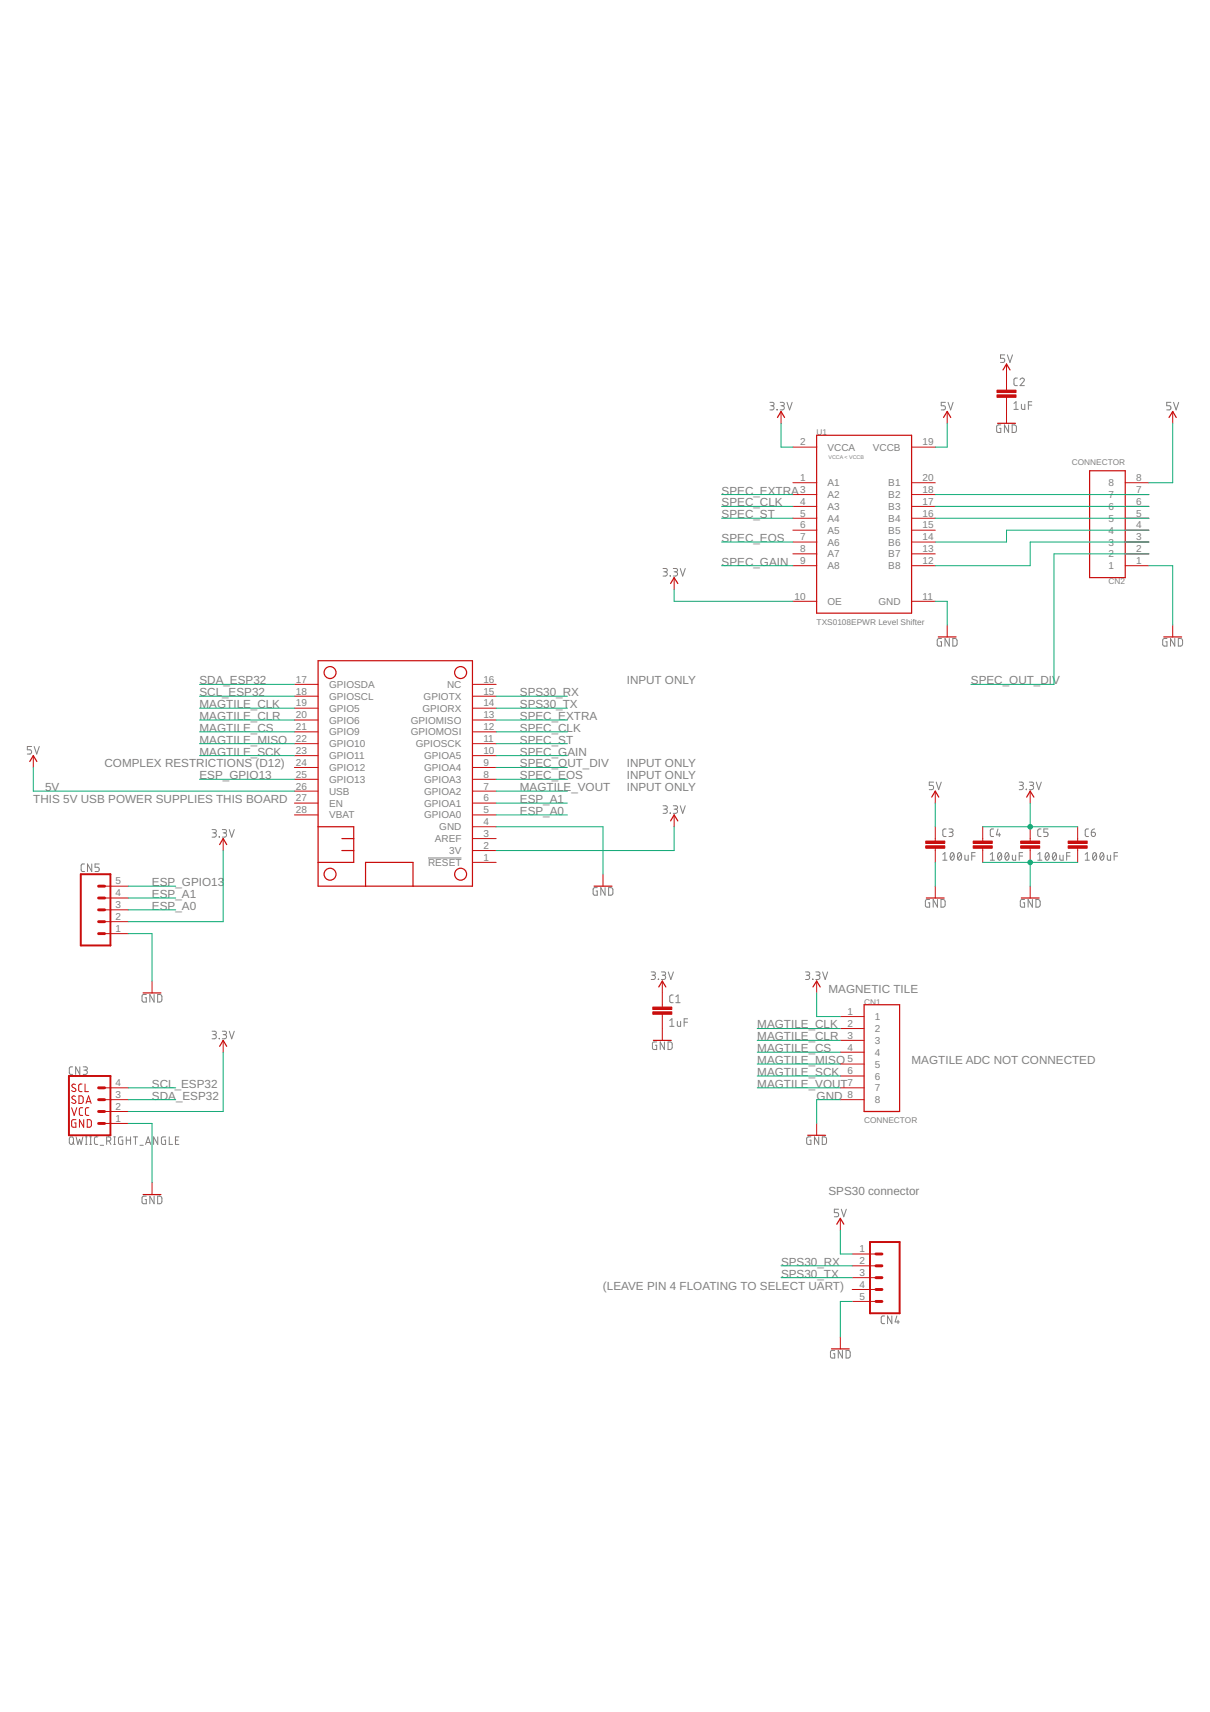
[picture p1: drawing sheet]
<svg xmlns="http://www.w3.org/2000/svg" width="210mm" height="297mm" viewBox="0 0 210 297" stroke-linecap="round" stroke-linejoin="round" font-family="sans-serif">
<g fill="none" stroke="#808080" stroke-width=".17">
<path d="M133.6 69.8h.4l.3 .2-.2 .4h-.4M133.9 70.4a.36 .36 0 0 1 .4 .4 .36 .36 0 0 1-.4 .3h-.3M134.8 71.1h.1zM135.3 69.8h.5l.3 .2-.1 .3-.5 .1M135.7 70.4a.36 .36 0 0 1 .4 .4 .36 .36 0 0 1-.4 .3h-.4M136.5 69.8l.5 1.3 .4-1.3M164 69.8h-.7v.6h.4a.37 .37 0 0 1 .3 .4 .37 .37 0 0 1-.3 .3h-.4M164.5 69.8l.4 1.3 .4-1.3M173.6 73.7h-.4l-.3 .2v.8l.2 .3h.5v-.7h-.2M174.3 61.6h-.7v.6h.4a.37 .37 0 0 1 .3 .3 .37 .37 0 0 1-.3 .4h-.4M174.8 61.6l.4 1.3 .4-1.3M175 73.7v1.3l-.8-1.3v1.3"/>
<path d="M175.6 73.7h.5l.2 .3v.8l-.2 .2h-.5zM175.9 71h.7M175.9 70l.4-.3v1.3M176.5 65.6h-.5l-.1 .3v.8l.2 .2h.4M177 65.9a.36 .36 0 0 1 .5-.3 .36 .36 0 0 1 .1 .6l-.6 .7h.7M177.2 70.1v.7l.2 .2h.4v-.9M178.4 70.3h.6M179 69.7h-.6v1.3M203.1 69.8h-.7v.6h.4a.37 .37 0 0 1 .3 .4 .37 .37 0 0 1-.3 .3h-.4M203.6 69.8l.4 1.3 .5-1.3M115 98.6l.6 .1 .2 .2-.2 .3h-.4M115.4 99.2a.37 .37 0 0 1 .4 .4 .37 .37 0 0 1-.4 .3h-.4"/>
<path d="M116.2 99.9h.1zM116.8 98.6l.6 .1 .1 .2-.1 .3h-.5M117.2 99.2a.37 .37 0 0 1 .3 .4 .37 .37 0 0 1-.3 .3h-.4M118 98.6l.4 1.3 .5-1.3M163.3 110.8h-.4l-.3 .1v.9l.2 .3h.5v-.7h-.2M164.7 110.8v1.3l-.8-1.3v1.3M165.3 110.8h.5l.2 .2v.7l-.2 .4h-.5zM202.4 110.8h-.4l-.3 .1v.9l.2 .3h.5v-.7h-.2M203.8 110.8v1.3l-.7-1.3v1.3M204.4 110.8h.5l.2 .2v.7l-.2 .4h-.5zM5.5 129.5h-.8v.6h.5a.38 .38 0 0 1 .3 .4 .38 .38 0 0 1-.3 .3h-.5M5.9 129.5l.5 1.3 .4-1.3"/>
<path d="M115 139.8h.6l.2 .2-.1 .3-.5 .1M116.8 139.8h.6l.1 .2v.3l-.6 .1M118 139.8l.4 1.3 .5-1.3M161.9 135.7h-.7v.6h.4a.38 .38 0 0 1 .4 .3 .38 .38 0 0 1-.4 .4h-.4M162.4 135.7l.4 1.3 .5-1.3M176.8 135.7h.6l.1 .2-.1 .3-.5 .1M177.2 136.3a.37 .37 0 0 1 .3 .3 .37 .37 0 0 1-.3 .4h-.4M178 136.9l.1 .1zM178.6 135.7h.5l.2 .2-.2 .3-.4 .1M178.9 136.3a.37 .37 0 0 1 .4 .3 .37 .37 0 0 1-.4 .4h-.3M179.8 135.7l.4 1.3 .4-1.3M14.7 149.9h-.5l-.1 .3v.8l.1 .2h.5"/>
<path d="M15.9 149.9v1.3l-.7-1.3v1.3M17.2 149.9h-.7v.6h.4a.38 .38 0 0 1 .3 .3 .38 .38 0 0 1-.3 .4h-.4M36.8 143.9l.6 .1 .1 .1-.1 .4h-.5M37.2 144.5a.37 .37 0 0 1 .3 .4 .37 .37 0 0 1-.3 .3h-.4M38 145.2h.1zM38.6 143.9l.5 .1 .2 .1-.2 .4h-.4M38.9 144.5a.37 .37 0 0 1 .4 .4 .37 .37 0 0 1-.4 .3h-.3M39.8 143.9l.4 1.3 .4-1.3M74.3 148.9h5.8M103.6 154h-.4l-.3 .2v.8l.2 .3h.5v-.7h-.2M105 154v1.3l-.8-1.3v1.3M105.6 154h.5l.2 .2v.9l-.2 .2h-.5z"/>
<path d="M115.4 140.4a.36 .36 0 0 1 .4 .4 .36 .36 0 0 1-.4 .3h-.4M116.2 141.1h.1zM117.2 140.4a.36 .36 0 0 1 .3 .4 .36 .36 0 0 1-.3 .3h-.4M161.3 156.1h-.5l-.2 .1-.1 .9 .2 .3h.6v-.7h-.3M162.6 156.1v1.3l-.7-1.3v1.3M163.2 156.1h.5l.2 .2v.9l-.2 .2h-.5zM163.6 148.2l.3-.3v1.3M163.6 149.2h.7M164.1 143.8l-.4 .1-.1 .2v.8l.1 .2h.4M164.6 143.8h.6l.1 .2-.1 .4h-.5M165 148l.2-.1a.78 .78 0 0 1 0 1.3 .83 .83 0 0 1-.2-1.2zM165 144.4a.37 .37 0 0 1 .3 .4 .37 .37 0 0 1-.3 .3h-.4"/>
<path d="M165.5 148.2l-.6 .8M166.2 148l.3-.1a.78 .78 0 0 1 0 1.3 .83 .83 0 0 1-.3-1.2zM166.7 148.2l-.5 .8M167.4 148.4v.7l.2 .1h.4v-.8M168.6 148.5h.6M169.2 147.9h-.6v1.3M171.8 149.2h.7M171.8 148.2l.3-.3v1.3M172.4 143.8l-.5 .1-.1 .2v.8l.2 .2h.4M173.1 143.8l-.3 1h.8M173.2 148l.2-.1a.78 .78 0 0 1 0 1.3 .83 .83 0 0 1-.2-1.2zM173.4 144.5v.6"/>
<path d="M173.7 148.2l-.6 .8M174.5 148l.2-.1a.78 .78 0 0 1 0 1.3 .83 .83 0 0 1-.2-1.2zM175 148.2l-.6 .8M175.6 148.4v.7l.2 .1h.4v-.8M176.8 148.5h.6M177.4 147.9h-.6v1.3M177.7 156.1h-.4l-.3 .1v.9l.2 .3h.5v-.7h-.2M179.1 156.1v1.3l-.7-1.3v1.3M179.7 156.1h.5l.2 .2v.7l-.2 .4h-.5zM180 149.2h.7M180 148.2l.4-.3v1.3M180.6 143.8l-.4 .1-.2 .2v.8l.2 .2h.4"/>
<path d="M181.4 148l.3-.1a.78 .78 0 0 1 0 1.3 .83 .83 0 0 1-.3-1.2zM181.8 143.8h-.7v.6h.4a.38 .38 0 0 1 .3 .4 .38 .38 0 0 1-.3 .3h-.4M181.9 148.2l-.5 .8M182.7 148l.2-.1a.78 .78 0 0 1 0 1.3 .83 .83 0 0 1-.2-1.2zM183.2 148.2l-.6 .8M183.9 148.4v.7l.2 .1h.3v-.8M185 148.5h.6M185.6 147.9h-.6v1.3M188.3 149.2h.7M188.3 148.2l.3-.3v1.3M188.8 143.8l-.4 .1-.1 .2v.8l.1 .2h.4M189.3 144.4h.5a.37 .37 0 0 1 .2 .4 .37 .37 0 0 1-.3 .3 .37 .37 0 0 1-.4-.3z"/>
<path d="M189.7 148l.2-.1a.78 .78 0 0 1 0 1.3 .83 .83 0 0 1-.2-1.2zM189.9 143.8l-.4 .1-.2 .5M190.2 148.2l-.6 .8M190.9 148l.3-.1a.78 .78 0 0 1 0 1.3 .83 .83 0 0 1-.3-1.2zM191.5 148.2l-.6 .8M192.1 148.4v.7l.2 .1h.4v-.8M193.3 148.5h.6M193.9 147.9h-.6v1.3M25.4 172.6l-.7 .1-.1 .9 .2 .2 .6 .1v-.8h-.2M26.7 172.6v1.3l-.7-1.3v1.3M27.3 172.6h.6l.1 .2 .1 .7-.2 .3-.6 .1zM36.8 178.9h.6l.1 .3-.1 .3h-.5"/>
<path d="M37.2 179.5a.36 .36 0 0 1 .3 .4 .36 .36 0 0 1-.3 .3h-.4M38.6 178.9h.5l.2 .3-.2 .3h-.4M38.9 179.5a.36 .36 0 0 1 .4 .4 .36 .36 0 0 1-.4 .3h-.3M39.8 178.9l.4 1.3 .4-1.3M113 168.6l.5 .1 .2 .1-.2 .4h-.4M113.3 169.2a.37 .37 0 0 1 .4 .4 .37 .37 0 0 1-.4 .3h-.3M114.2 169.9h.1zM114.7 168.6l.6 .1 .2 .1-.2 .4h-.4M115.1 169.2a.37 .37 0 0 1 .4 .4 .37 .37 0 0 1-.4 .3h-.4M115.9 168.6l.5 1.3 .4-1.3M116.2 177.1l.4-.3v1.3M116.2 178.1h.7"/>
<path d="M116.8 172.6l-.5 .1-.1 .2v.9l.2 .1 .4 .1M117.2 174h.8M117.2 172.9l.4-.3v1.4M117.5 177.2v.8l.2 .1h.4v-.9M118.7 177.4h.6M119.3 176.8h-.6v1.3M139.7 168.6l.6 .1 .2 .1-.2 .4h-.4M140.1 169.2a.37 .37 0 0 1 .4 .4 .37 .37 0 0 1-.4 .3h-.4M140.9 169.9h.1zM141.5 168.6l.6 .1 .1 .1-.1 .4h-.5M141.9 169.2a.37 .37 0 0 1 .3 .4 .37 .37 0 0 1-.3 .3h-.4M142.7 168.6l.5 1.3 .4-1.3"/>
<path d="M12.1 197.4l.4-.1 .2 .2v.7a.36 .36 0 0 1-.3 .4 .36 .36 0 0 1-.4-.4zM12.6 185.1h-.4l-.2 .3v.8l.2 .2h.4M12.6 198.3l.3 .3M13.2 197.3l.3 1.3 .3-.9 .3 .9 .3-1.3M13.8 185.1v1.3l-.7-1.3v1.3M14.4 185.1h.6l.2 .2-.2 .4h-.4M14.8 185.7a.37 .37 0 0 1 .4 .3 .37 .37 0 0 1-.4 .4h-.4M14.8 198.6h.3M14.8 197.3h.3M15 197.3v1.3M15.6 198.6h.3M15.6 197.3h.3"/>
<path d="M15.7 197.3v1.3M17 197.3h-.5l-.1 .2v.9l.2 .1 .4 .1M17.4 198.7h.6M18.5 198h.4a.36 .36 0 0 0 .3-.4 .36 .36 0 0 0-.3-.3h-.4v1.3M18.9 198l.3 .6M19.7 198.6h.3M19.7 197.3h.3M19.9 197.3v1.3M21.3 197.3h-.5l-.2 .1v.9l.1 .2 .6 .1v-.8h-.2M21.9 197.8h.7M21.9 197.3v1.3M22.6 197.3v1.3"/>
<path d="M23.1 197.3h.8M23.5 197.3v1.3M24.3 198.7h.5M25.3 198.6l.4-1.3 .4 1.3M25.4 198.2h.6M27.4 197.3v1.3l-.8-1.3v1.3M28.7 197.3h-.4l-.3 .1v.9l.2 .2 .5 .1v-.8h-.2M29.4 197.3v1.3h.5M30.4 197.8h.5M31 197.3h-.6v1.3h.6M38 180.2h.1zM113.9 180.8l-.7 .1v.9l.1 .3h.6v-.7h-.2"/>
<path d="M115.3 180.8v1.3l-.8-1.3v1.3M115.9 180.8h.5l.2 .2v.9l-.2 .2h-.5zM140.7 197.3h-.5l-.2 .1-.1 .9 .2 .2 .6 .1v-.8h-.2M142 197.3v1.3l-.7-1.3v1.3M142.6 197.3h.6l.1 .2 .1 .7-.2 .3-.6 .1zM25.4 207.5h-.5l-.2 .2-.1 .9 .2 .2 .6 .1v-.8h-.2M26.7 207.5v1.4l-.7-1.4v1.4M27.3 207.5l.6 .1 .1 .2 .1 .7-.2 .3-.6 .1zM145.5 209.8h-.8v.6h.5a.36 .36 0 0 1 .3 .4 .36 .36 0 0 1-.3 .3h-.5M145.9 209.8l.5 1.3 .4-1.3M144.8 234.3h-.4l-.3 .1v.9l.1 .3h.6v-.7h-.2M146.1 234.3v1.3l-.7-1.3v1.3"/>
<path d="M146.8 234.3h.5l.2 .2v.9l-.2 .2h-.5zM153.5 228.3l-.5 .1-.1 .2v.9l.2 .1 .4 .1M154.7 228.3v1.4l-.7-1.4v1.4M155.6 228.3l-.3 1.1h.7M155.8 229.1v.6"/>
</g>
<g fill="none" stroke="#c90d0c" stroke-width=".17">
<path d="M135.5 71.4v2M137.5 77.6h4.2M158.1 77.6h4.1M164.3 71.4v2M174.6 63.2v4.5M174.6 68.9v4.5M203.4 71.4v2M137.5 83.8h4.2M137.5 85.8h4.2M137.5 87.9h4.2M137.5 89.9h4.2M137.5 92h4.2"/>
<path d="M137.5 94h4.2M137.5 96.1h4.2M137.5 98.1h4.2M158.1 83.8h4.1M158.1 85.8h4.1M158.1 87.9h4.1M158.1 89.9h4.1M158.1 92h4.1M158.1 94h4.1M158.1 96.1h4.1M158.1 98.1h4.1M195.2 83.8h4.1"/>
<path d="M195.2 85.8h4.1M195.2 87.9h4.1M195.2 89.9h4.1M195.2 92h4.1M195.2 94h4.1M195.2 96.1h4.1M195.2 98.1h4.1M51.1 118.7h4.1M82 118.7h4.1M116.9 100.2v2.1M137.5 104.3h4.2M158.1 104.3h4.1"/>
<path d="M164.3 108.5v2M203.4 108.5v2M5.8 131.1v2.1M51.1 139.3h4.1M51.1 137.3h4.1M51.1 135.2h4.1M51.1 133.2h4.1M51.1 131.1h4.1M51.1 129h4.1M51.1 127h4.1M51.1 124.9h4.1M51.1 122.9h4.1"/>
<path d="M51.1 120.8h4.1M82 139.3h4.1M82 137.3h4.1M82 135.2h4.1M82 133.2h4.1M82 131.1h4.1M82 129h4.1M82 127h4.1M82 124.9h4.1M82 122.9h4.1M82 120.8h4.1M162.2 137.3v2"/>
<path d="M178.7 137.3v2M18.1 159.9h4.1M18.1 157.9h4.1M18.1 155.8h4.1M18.1 153.8h4.1M38.7 145.5v2.1M51.1 141.4h4.1M82 149.6h4.1M82 147.6h4.1M82 145.5h4.1M82 143.4h4.1M82 141.4h4.1"/>
<path d="M104.6 151.7v2.1M116.9 141.4v2M162.2 143.4v2.5M162.2 147.2v2.4M162.2 153.8v2M170.5 143.4v2.5M170.5 147.2v2.4M178.7 143.4v2.5M178.7 147.2v2.4M178.7 153.8v2M186.9 143.4v2.5M186.9 147.2v2.4"/>
<path d="M18.1 162h4.1M26.4 170.2v2.1M114.9 170.2v4.6M114.9 176v4.5M141.7 170.2v2.1M145.8 176.4h4.1M145.8 178.5h4.1M12.4 192.2l.5 1.3 .4-1.3M13.1 190.2h-.2a.31 .31 0 0 0-.4 .1 .31 .31 0 0 0 .1 .4l.4 .2a.33 .33 0 0 1 .1 .5 .33 .33 0 0 1-.5 0l-.2-.1M13.1 188.2l-.2-.1a.31 .31 0 0 0-.4 .1 .31 .31 0 0 0 .1 .4l.4 .2a.33 .33 0 0 1 .1 .5 .33 .33 0 0 1-.5 0l-.2-.1M13.2 194.3h-.6l-.1 .1-.1 .9 .2 .3h.6v-.8h-.3M13.7 190.1l.5 .1 .2 .2v.7l-.2 .3-.5 .1z"/>
<path d="M14.2 188.1h-.4l-.1 .3v.8l.1 .2h.4M14.4 192.2h-.5l-.1 .3v.8l.1 .2h.5M14.5 194.3v1.3l-.7-1.3v1.3M14.8 188.1v1.3h.5M14.9 191.5l.5-1.4 .4 1.4M15 191.1h.7M15.1 194.3h.5l.2 .2v.8l-.2 .3h-.5zM15.4 192.2h-.4l-.2 .3v.8l.2 .2h.4M18.1 188.7h4.1M18.1 190.8h4.1M18.1 194.9h4.1M18.1 192.8h4.1"/>
<path d="M38.7 180.5v2.1M141.7 194.9v2.1M145.8 180.5h4.1M145.8 182.6h4.1M145.8 184.6h4.1M145.8 186.7h4.1M145.8 188.7h4.1M145.8 190.8h4.1M26.4 205.2v2.1M145.8 211.4v2M147.8 217.6h4.2M147.8 219.6h4.2"/>
<path d="M145.8 232v2M147.8 221.7h4.2M147.8 223.7h4.2M147.8 225.8h4.2"/>
</g>
<g fill="none" stroke="#c90d0c" stroke-width=".21">
<path d="M134.9 72.4l.6-1 .6 1M141.7 75.5h16.4v30.9h-16.4zM163.7 72.4l.6-1 .6 1M173.1 73.4h3M174 64.2l.6-1 .6 1M202.8 72.4l.6-1 .6 1M189 81.7h6.2v18.5h-6.2zM55.2 114.6h26.8v39.2h-26.8zM116.3 101.2l.6-1 .7 1M162.8 110.5h3M201.9 110.5h3.1M5.2 132.1l.6-1 .6 1"/>
<path d="M161.6 138.3l.6-1 .7 1M178.1 138.3l.6-1 .6 1M38.1 146.5l.6-1 .6 1M55.2 143.4h6.2v6.2h-6.2M59.3 147.6h2.1M59.3 145.5h2.1M63.4 153.8v-4.2h8.2v4.2M103.1 153.8h3.1M116.3 142.4l.6-1 .7 1M160.7 155.8h3.1M177.2 155.8h3.1M24.8 172.3h3.1"/>
<path d="M114.3 171.2l.6-1 .6 1M141 171.2l.7-1 .6 1M149.9 174.3h6.2v18.5h-6.2zM38.1 181.5l.6-1 .6 1M113.3 180.5h3.1M140.1 197h3.1M24.8 207.3h3.1M145.2 212.4l.6-1 .6 1M144.2 234h3.1"/>
<circle cx="57.3" cy="116.7" r="1.04"/>
<circle cx="79.9" cy="116.7" r="1.04"/>
<circle cx="57.3" cy="151.7" r="1.04"/>
<circle cx="79.9" cy="151.7" r="1.04"/>
</g>
<path d="M14 151.7h5.2v12.3h-5.2zM12 186.7h7.2v10.3h-7.2zM150.9 215.5h5.2v12.4h-5.2z" fill="none" stroke="#c90d0c" stroke-width=".34"/>
<g fill="none" stroke="#c90d0c" stroke-width=".51">
<path d="M17.1 157.9h1M17.1 159.9h1M17.1 153.8h1M17.1 155.8h1M17.1 162h1M17.1 190.8h1M17.1 192.8h1M17.1 194.9h1M17.1 188.7h1M152 219.6h1M152 217.6h1M152 221.7h1"/>
<path d="M152 225.8h1M152 223.7h1"/>
</g>
<g fill="#c90d0c" stroke="#c90d0c" stroke-width=".17">
<path d="M160.6 146.7h3.3v.5h-3.3z"/>
<path d="M160.6 145.9h3.3v.4h-3.3z"/>
<path d="M168.8 146.7h3.3v.5h-3.3z"/>
<path d="M168.8 145.9h3.3v.4h-3.3z"/>
<path d="M177.1 146.7h3.3v.5h-3.3z"/>
<path d="M177.1 145.9h3.3v.4h-3.3z"/>
<path d="M185.3 146.7h3.3v.5h-3.3z"/>
<path d="M185.3 145.9h3.3v.4h-3.3z"/>
<path d="M173 68.5h3.3v.4h-3.3z"/>
<path d="M173 67.7h3.3v.4h-3.3z"/>
<path d="M113.2 175.6h3.3v.4h-3.3z"/>
<path d="M113.2 174.7h3.3v.5h-3.3z"/>
</g>
<g fill="none" stroke="#0dab76" stroke-width=".17">
<path d="M135.5 73.4v4.2h2M164.3 73.4v4.2h-2.1M203.4 73.4v10.4h-4.1M125.2 98.1h12.3M125.2 87.9h12.3M125.2 89.9h12.3M125.2 94h12.3M125.2 85.8h12.3M162.2 87.9h37.1M162.2 89.9h37.1M162.2 85.8h37.1M199.3 98.1h4.1v10.4"/>
<path d="M199.3 94h-20.6v4.1h-16.5M199.3 92h-24.7v2h-12.4M199.3 96.1h-16.5v22.6h-14.4M34.6 118.7h16.5M116.9 102.3v2h20.6M162.2 104.3h2.1v4.2M5.8 133.2v4.1h45.3M34.6 120.8h16.5M34.6 122.9h16.5M34.6 127h16.5M34.6 129h16.5M34.6 135.2h16.5"/>
<path d="M34.6 131.1h16.5M34.6 124.9h16.5M86.1 137.3h12.3M86.1 120.8h12.3M86.1 122.9h12.3M86.1 127h12.3M86.1 129h12.3M86.1 135.2h12.3M86.1 131.1h12.3M86.1 124.9h12.3M86.1 133.2h12.3M86.1 139.3h12.3"/>
<path d="M162.2 139.3v4.1M178.7 139.3v4.1M22.2 153.8h8.3M22.2 155.8h8.3M22.2 157.9h8.3M38.7 147.6v12.3h-16.5M86.1 143.4h18.5v8.3M86.1 141.4h12.3M116.9 143.4v4.2h-30.8M162.2 149.6v4.2M170.5 143.4h16.4M170.5 149.6h16.4"/>
<path d="M178.7 149.6v4.2M22.2 162h4.2v8.2M131.4 178.5h14.4M141.7 172.3v4.1h4.1M22.2 190.8h8.3M22.2 194.9h4.2v10.3M22.2 188.7h8.3M38.7 182.6v10.2h-16.5M131.4 180.5h14.4M131.4 188.7h14.4M131.4 182.6h14.4M131.4 184.6h14.4"/>
<path d="M131.4 186.7h14.4M145.8 190.8h-4.1v4.1M135.5 219.6h12.3M145.8 213.4v4.2h2M135.5 221.7h12.3M147.8 225.8h-2v6.2"/>
</g>
<g fill="#0dab76" stroke="#0dab76" stroke-width=".17">
<circle cx="178.7" cy="149.6" r=".4"/>
<circle cx="178.7" cy="143.4" r=".4"/>
</g>
<g font-size="2" fill="#808080">
<text x="125.2" y="87.9">SPEC_CLK</text>
<text x="125.2" y="89.9">SPEC_ST</text>
<text x="125.2" y="85.8">SPEC_EXTRA</text>
<text x="125.2" y="94">SPEC_EOS</text>
<text x="125.2" y="98.2">SPEC_GAIN</text>
<text x="34.6" y="118.7">SDA_ESP32</text>
<text x="108.7" y="118.7">INPUT ONLY</text>
<text x="168.4" y="118.7">SPEC_OUT_DIV</text>
<text x="34.6" y="122.9">MAGTILE_CLK</text>
<text x="34.6" y="124.9">MAGTILE_CLR</text>
<text x="34.6" y="120.8">SCL_ESP32</text>
<text x="90.2" y="120.8">SPS30_RX</text>
<text x="90.2" y="122.9">SPS30_TX</text>
<text x="90.2" y="124.9">SPEC_EXTRA</text>
<text x="34.6" y="127">MAGTILE_CS</text>
<text x="34.6" y="129">MAGTILE_MISO</text>
<text x="34.6" y="131.1">MAGTILE_SCK</text>
<text x="90.2" y="127">SPEC_CLK</text>
<text x="90.2" y="129">SPEC_ST</text>
<text x="90.2" y="131.1">SPEC_GAIN</text>
<text x="7.8" y="137.3">5V</text>
<text x="18.1" y="133.2">COMPLEX RESTRICTIONS (D12)</text>
<text x="34.6" y="135.2">ESP_GPIO13</text>
<text x="90.2" y="135.2">SPEC_EOS</text>
<text x="90.2" y="137.3">MAGTILE_VOUT</text>
<text x="90.2" y="133.2">SPEC_OUT_DIV</text>
<text x="108.7" y="137.3">INPUT ONLY</text>
<text x="108.7" y="135.2">INPUT ONLY</text>
<text x="108.7" y="133.2">INPUT ONLY</text>
<text x="5.8" y="139.3">THIS 5V USB POWER SUPPLIES THIS BOARD</text>
<text x="90.2" y="139.3">ESP_A1</text>
<text x="90.2" y="141.4">ESP_A0</text>
<text x="26.4" y="153.7">ESP_GPIO13</text>
<text x="26.4" y="155.8">ESP_A1</text>
<text x="26.4" y="157.9">ESP_A0</text>
<text x="143.7" y="172.3">MAGNETIC TILE</text>
<text x="131.4" y="178.4">MAGTILE_CLK</text>
<text x="131.4" y="180.5">MAGTILE_CLR</text>
<text x="131.4" y="182.6">MAGTILE_CS</text>
<text x="131.4" y="184.6">MAGTILE_MISO</text>
<text x="158.1" y="184.6">MAGTILE ADC NOT CONNECTED</text>
<text x="26.4" y="190.8">SDA_ESP32</text>
<text x="26.4" y="188.7">SCL_ESP32</text>
<text x="131.4" y="188.7">MAGTILE_VOUT</text>
<text x="131.4" y="186.7">MAGTILE_SCK</text>
<text x="141.7" y="190.8">GND</text>
<text x="143.7" y="207.3">SPS30 connector</text>
<text x="135.5" y="219.6">SPS30_RX</text>
<text x="135.5" y="221.7">SPS30_TX</text>
<text x="104.6" y="223.7">(LEAVE PIN 4 FLOATING TO SELECT UART)</text>
</g>
<g font-size="1.7" fill="#808080">
<text x="138.8" y="77.3">2</text>
<text x="160" y="77.3">19</text>
<text x="138.8" y="83.5">1</text>
<text x="143.6" y="78.2">VCCA</text>
<text x="151.4" y="78.2">VCCB</text>
<text x="160" y="83.5">20</text>
<text x="197.1" y="83.5">8</text>
<text x="138.8" y="85.5">3</text>
<text x="138.8" y="87.6">4</text>
<text x="138.8" y="89.6">5</text>
<text x="143.6" y="84.4">A1</text>
<text x="143.6" y="86.4">A2</text>
<text x="143.6" y="88.5">A3</text>
<text x="154.1" y="84.4">B1</text>
<text x="154.1" y="86.4">B2</text>
<text x="154.1" y="88.5">B3</text>
<text x="160" y="85.5">18</text>
<text x="160" y="87.6">17</text>
<text x="160" y="89.6">16</text>
<text x="192.3" y="88.5">6</text>
<text x="192.3" y="86.4">7</text>
<text x="192.3" y="84.4">8</text>
<text x="197.1" y="89.6">5</text>
<text x="197.1" y="87.6">6</text>
<text x="197.1" y="85.5">7</text>
<text x="138.8" y="91.7">6</text>
<text x="138.8" y="93.8">7</text>
<text x="138.8" y="95.8">8</text>
<text x="143.6" y="90.5">A4</text>
<text x="143.6" y="92.6">A5</text>
<text x="143.6" y="94.7">A6</text>
<text x="154.1" y="90.5">B4</text>
<text x="154.1" y="92.6">B5</text>
<text x="154.1" y="94.7">B6</text>
<text x="160" y="91.7">15</text>
<text x="160" y="93.8">14</text>
<text x="160" y="95.8">13</text>
<text x="192.3" y="94.7">3</text>
<text x="192.3" y="92.6">4</text>
<text x="192.3" y="90.5">5</text>
<text x="197.1" y="95.8">2</text>
<text x="197.1" y="93.8">3</text>
<text x="197.1" y="91.7">4</text>
<text x="138.8" y="97.9">9</text>
<text x="143.6" y="96.7">A7</text>
<text x="143.6" y="98.8">A8</text>
<text x="154.1" y="96.7">B7</text>
<text x="154.1" y="98.8">B8</text>
<text x="160" y="97.9">12</text>
<text x="192.3" y="98.8">1</text>
<text x="192.3" y="96.7">2</text>
<text x="197.1" y="97.9">1</text>
<text x="137.8" y="104">10</text>
<text x="143.6" y="105">OE</text>
<text x="152.4" y="104.9">GND</text>
<text x="160" y="104">11</text>
<text x="51.3" y="118.5">17</text>
<text x="57.1" y="119.4">GPIOSDA</text>
<text x="77.6" y="119.4">NC</text>
<text x="83.8" y="118.5">16</text>
<text x="51.3" y="120.5">18</text>
<text x="51.3" y="122.6">19</text>
<text x="51.3" y="124.6">20</text>
<text x="57.1" y="121.4">GPIOSCL</text>
<text x="57.1" y="123.5">GPIO5</text>
<text x="57.1" y="125.5">GPIO6</text>
<text x="71.3" y="125.5">GPIOMISO</text>
<text x="73.3" y="123.5">GPIORX</text>
<text x="73.5" y="121.4">GPIOTX</text>
<text x="83.8" y="124.6">13</text>
<text x="83.8" y="122.6">14</text>
<text x="83.8" y="120.5">15</text>
<text x="51.3" y="126.7">21</text>
<text x="51.3" y="128.8">22</text>
<text x="51.3" y="130.8">23</text>
<text x="57.1" y="127.6">GPIO9</text>
<text x="57.1" y="129.7">GPIO10</text>
<text x="57.1" y="131.7">GPIO11</text>
<text x="71.3" y="127.6">GPIOMOSI</text>
<text x="72.1" y="129.6">GPIOSCK</text>
<text x="73.6" y="131.7">GPIOA5</text>
<text x="83.8" y="130.8">10</text>
<text x="83.8" y="128.8">11</text>
<text x="83.8" y="126.7">12</text>
<text x="51.3" y="132.9">24</text>
<text x="51.3" y="134.9">25</text>
<text x="51.3" y="137">26</text>
<text x="57.1" y="133.8">GPIO12</text>
<text x="57.1" y="135.8">GPIO13</text>
<text x="57.1" y="137.9">USB</text>
<text x="73.6" y="137.9">GPIOA2</text>
<text x="73.6" y="135.8">GPIOA3</text>
<text x="73.6" y="133.8">GPIOA4</text>
<text x="83.8" y="137">7</text>
<text x="83.8" y="134.9">8</text>
<text x="83.8" y="132.9">9</text>
<text x="51.3" y="139">27</text>
<text x="51.3" y="141.1">28</text>
<text x="57.1" y="140">EN</text>
<text x="57.1" y="142">VBAT</text>
<text x="73.6" y="142">GPIOA0</text>
<text x="73.6" y="139.9">GPIOA1</text>
<text x="83.8" y="143.2">4</text>
<text x="83.8" y="141.1">5</text>
<text x="83.8" y="139">6</text>
<text x="75.4" y="146.1">AREF</text>
<text x="76.2" y="144.1">GND</text>
<text x="77.9" y="148.2">3V</text>
<text x="83.8" y="149.3">1</text>
<text x="83.8" y="147.3">2</text>
<text x="83.8" y="145.2">3</text>
<text x="20" y="155.5">4</text>
<text x="20" y="153.5">5</text>
<text x="74.3" y="150.2">RESET</text>
<text x="20" y="161.7">1</text>
<text x="20" y="159.6">2</text>
<text x="20" y="157.6">3</text>
<text x="147" y="176.1">1</text>
<text x="147" y="178.2">2</text>
<text x="151.8" y="177">1</text>
<text x="151.8" y="179.1">2</text>
<text x="147" y="180.2">3</text>
<text x="147" y="182.3">4</text>
<text x="147" y="184.3">5</text>
<text x="151.8" y="181.1">3</text>
<text x="151.8" y="183.2">4</text>
<text x="151.8" y="185.2">5</text>
<text x="20" y="190.5">3</text>
<text x="20" y="188.5">4</text>
<text x="147" y="186.4">6</text>
<text x="147" y="188.5">7</text>
<text x="147" y="190.5">8</text>
<text x="151.8" y="187.3">6</text>
<text x="151.8" y="189.4">7</text>
<text x="151.8" y="191.4">8</text>
<text x="20" y="194.6">1</text>
<text x="20" y="192.6">2</text>
<text x="149.1" y="217.3">1</text>
<text x="149.1" y="219.3">2</text>
<text x="149.1" y="221.4">3</text>
<text x="149.1" y="223.5">4</text>
<text x="149.1" y="225.5">5</text>
</g>
<g font-size="1.4" fill="#808080">
<text x="141.7" y="75.5">U1</text>
<text x="185.9" y="80.7">CONNECTOR</text>
<text x="192.3" y="101.3">CN2</text>
<text x="141.7" y="108.5">TXS0108EPWR Level Shifter</text>
<text x="149.9" y="174.3">CN1</text>
<text x="149.9" y="194.9">CONNECTOR</text>
</g>
<text font-size=".9" fill="#808080" x="143.7" y="79.6">VCCA &lt; VCCB</text>
</svg>
